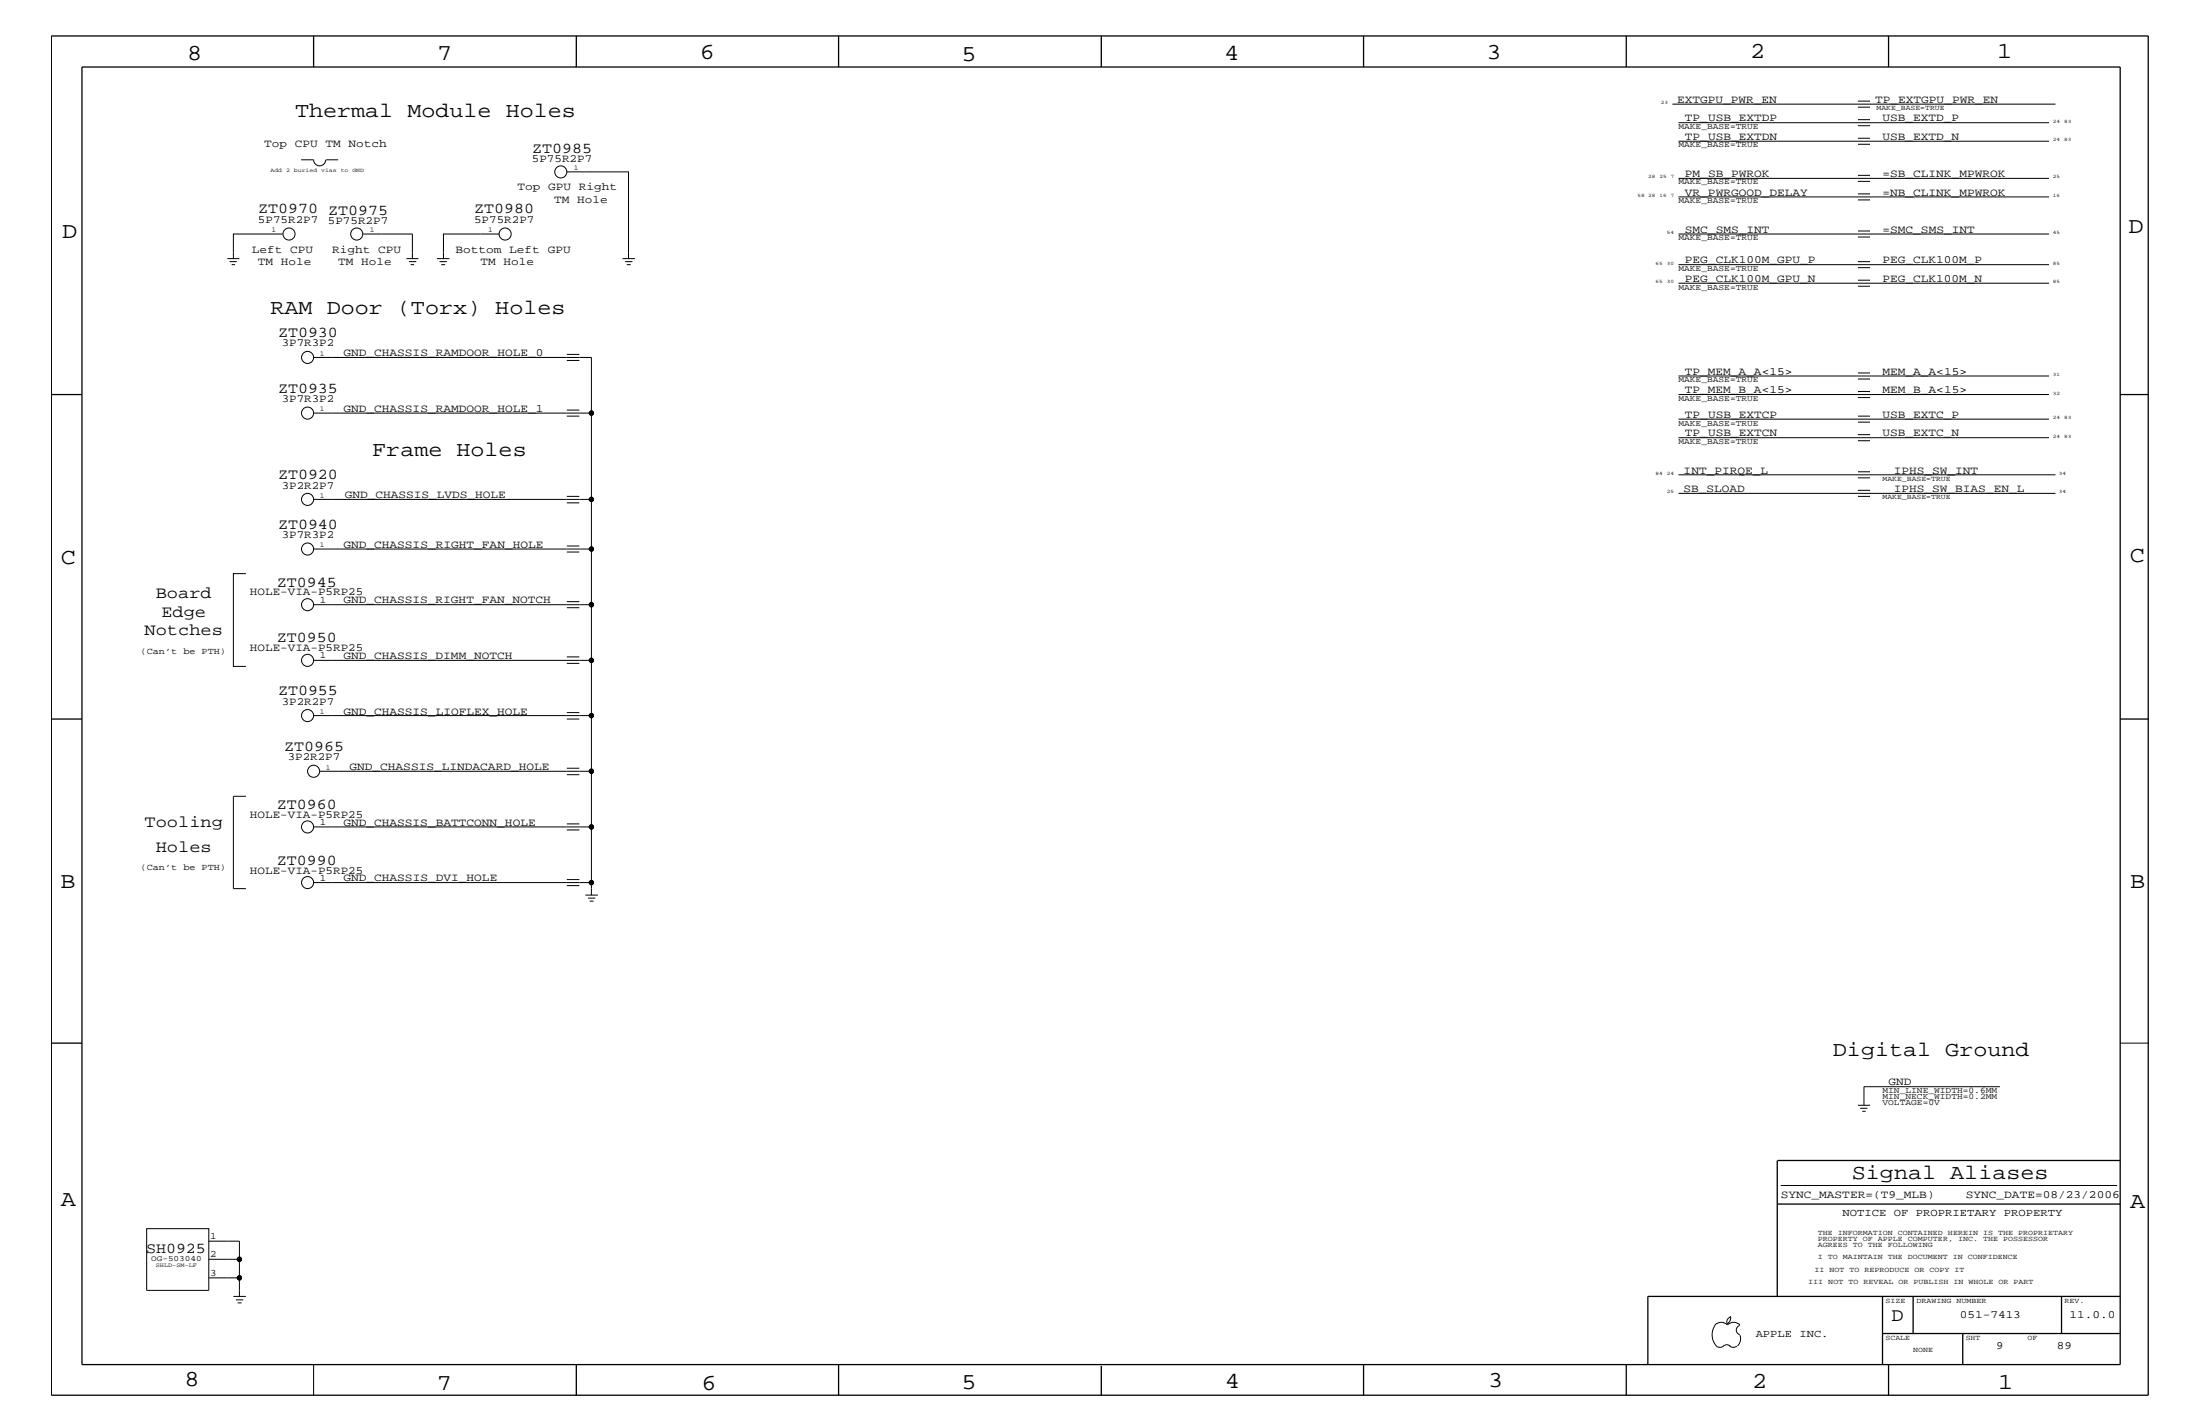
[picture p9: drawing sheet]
<svg xmlns="http://www.w3.org/2000/svg" width="432mm" height="279mm" viewBox="0 0 432 279" stroke-linecap="round" stroke-linejoin="round" font-family="sans-serif">
<g fill="none" stroke="#000" stroke-width=".2">
<path d="M364.7 19.8h2.3M59.1 31.4h2.5a1.19 1.19 0 0 0 1.1 1.1 1.19 1.19 0 0 0 1.2-1.1M64 31.4h2.4M111.3 33.7h12.1v17M328.3 20.4h75.1M329.4 35h72.8M329.4 38.6h72.8M329.4 24.1h72.8M329.4 27.7h72.8M364.7 35.6h2.3M364.7 34.4h2.3M364.7 39.2h2.3"/>
<path d="M364.7 38h2.3M364.7 24.7h2.3M364.7 23.5h2.3M364.7 28.3h2.3M364.7 27.1h2.3M364.7 21h2.3M44.6 50.7h2.4M45 51.3h1.5M45.5 51.9h.6M55.5 45.9h-9.7v4.8M71.3 45.9h9.6v4.8M79.8 50.7h2.3"/>
<path d="M80.3 51.3h1.4M80.6 51.9h.7M85.8 50.7h2.4M86.3 51.3h1.4M86.6 51.9h.8M98 45.9h-11v4.8M122.2 50.7h2.4M122.7 51.3h1.4M123 51.9h.8M329.4 55.6h72.8M329.4 51.9h72.8M329.4 45.9h72.8"/>
<path d="M364.7 56.2h2.3M364.7 55h2.3M364.7 52.5h2.3M364.7 51.3h2.3M364.7 46.5h2.3M364.7 45.3h2.3M61.6 70.1h54.5v11h-54.5M111.3 70.7h2.4M111.3 69.5h2.4M329.4 73.8h72.8M329.4 77.4h72.8M364.7 74.4h2.3"/>
<path d="M364.7 73.2h2.3M364.7 78h2.3M364.7 76.8h2.3M61.6 98h54.5M111.3 97.4h2.4M111.3 81.6h2.4M111.3 98.7h2.4M111.3 80.5h2.4M116.1 81.1v37.5M329.4 93.2h74M329.4 96.8h74M329.4 82.2h72.8"/>
<path d="M329.4 85.9h72.8M364.7 93.8h2.3M364.7 92.6h2.3M364.7 97.4h2.3M364.7 96.2h2.3M364.7 82.8h2.3M364.7 81.6h2.3M364.7 86.5h2.3M364.7 85.3h2.3M48.3 112.6h-2.5v18.2h2.5M61.6 118.6h54.5v11h-54.5M61.6 107.7h54.5"/>
<path d="M111.3 119.2h2.4M111.3 118.1h2.4M111.3 108.3h2.4M111.3 107.1h2.4M111.3 139.8h2.4M111.3 130.2h2.4M111.3 128.9h2.4M116.1 129.6v10.8M48.3 156.2h-2.5v18.2h2.5M61.6 140.4h54.5M111.3 152h2.4M111.3 150.7h2.4"/>
<path d="M111.3 141.1h2.4M116.1 140.4v10.9h-53.4M116.1 151.3v24.3M61.6 173.2h54.5M61.6 162.2h54.5M111.3 173.8h2.4M111.3 172.6h2.4M111.3 162.8h2.4M111.3 161.7h2.4M114.9 175.6h2.4M115.4 176.2h1.4M115.7 176.8h.8"/>
<path d="M364.7 216.9h2.3M365.1 217.5h1.4M365.5 218h.7M392.5 213.2h-26.7v3.7M416.1 204.7h5.5M349.5 232.6h66M28.8 241.1h12.2v12.1h-12.2zM41 247.1h6v3.6h-6M41 243.5h6v3.6M45.8 254.4h2.5M46.3 255h1.5M46.7 255.6h.7"/>
<path d="M47 250.7v3.7M336.6 260a1.69 1.69 0 0 1 2.4 0 1.72 1.72 0 0 1 2.5 0M339.6 258.3l.1 .3a1.27 1.27 0 0 1-.7 1.1M339.6 258.4a.99 .99 0 0 0-.6 1.4M61.6 267.7v6.1M336.6 260a3.3 3.3 0 0 0 .3 4.1M336.9 264.1l.7 .3 .7-.3M338.2 264.1l.7-.3 .7 .3M339.5 264.1l.7 .3 .7-.3M341.5 260.1a.93 .93 0 0 0-.7 .9 .93 .93 0 0 0 .7 .9M341.5 262l.1 .7a1.99 1.99 0 0 1-.6 1.4"/>
<circle cx="110.1" cy="33.7" r="1.19"/>
<circle cx="56.7" cy="45.9" r="1.19"/>
<circle cx="70" cy="45.9" r="1.19"/>
<circle cx="99.1" cy="45.9" r="1.19"/>
<circle cx="60.4" cy="70.1" r="1.19"/>
<circle cx="60.4" cy="81.1" r="1.19"/>
<circle cx="60.4" cy="98" r="1.19"/>
<circle cx="116.1" cy="98" r=".42"/>
<circle cx="116.1" cy="81.1" r=".42"/>
<circle cx="60.4" cy="107.7" r="1.19"/>
<circle cx="60.4" cy="118.6" r="1.19"/>
<circle cx="116.1" cy="118.6" r=".42"/>
<circle cx="116.1" cy="107.7" r=".42"/>
<circle cx="60.4" cy="129.6" r="1.19"/>
<circle cx="116.1" cy="129.6" r=".42"/>
<circle cx="60.4" cy="140.4" r="1.19"/>
<circle cx="61.6" cy="151.3" r="1.19"/>
<circle cx="116.1" cy="151.3" r=".42"/>
<circle cx="116.1" cy="140.4" r=".42"/>
<circle cx="60.4" cy="173.2" r="1.19"/>
<circle cx="60.4" cy="162.2" r="1.19"/>
<circle cx="116.1" cy="173.2" r=".42"/>
<circle cx="116.1" cy="162.2" r=".42"/>
<circle cx="47" cy="250.7" r=".42"/>
<circle cx="47" cy="247.1" r=".42"/>
</g>
<g fill="none" stroke="#000" stroke-width=".25">
<path d="M10.1 7.1h411.5v266.7h-411.5zM16.1 13.2h400v254.5h-400zM61.6 7.1v6.1M113.1 7.1v6.1M164.6 7.1v6.1M216.2 7.1v6.1M267.6 7.1v6.1M319.2 7.1v6.1M370.7 7.1v6.1M10.1 77.4h6M416.1 77.4h5.5M10.1 141.1h6"/>
<path d="M416.1 141.1h5.5M10.1 204.7h6M348.8 236.2h67.3M348.8 227.7v26.7M348.9 227.7h67.2M369.5 254.4v13.3M375.5 254.4v7.2M404.6 254.4v7.2M416.1 254.4h-92.7v13.3M113.1 267.7v6.1M164.6 267.7v6.1M216.2 268v5.8"/>
<path d="M267.6 267.7v6.1M319.2 267.7v6.1M369.5 261.6h46.6M370.7 267.7v6.1M385.2 261.6v6.1"/>
</g>
<g fill="#000">
<circle cx="116.1" cy="98" r=".42"/>
<circle cx="116.1" cy="81.1" r=".42"/>
<circle cx="116.1" cy="118.6" r=".42"/>
<circle cx="116.1" cy="107.7" r=".42"/>
<circle cx="116.1" cy="129.6" r=".42"/>
<circle cx="116.1" cy="151.3" r=".42"/>
<circle cx="116.1" cy="140.4" r=".42"/>
<circle cx="116.1" cy="173.2" r=".42"/>
<circle cx="116.1" cy="162.2" r=".42"/>
<circle cx="47" cy="250.7" r=".42"/>
<circle cx="47" cy="247.1" r=".42"/>
</g>
<g font-size="4.5">
<text x="36.7" y="11.7">8</text>
<text x="85.8" y="11.7">7</text>
<text x="137.3" y="11.5">6</text>
<text x="240.3" y="11.7">4</text>
<text x="291.8" y="11.5">3</text>
<text x="343.5" y="11.5">2</text>
<text x="392" y="11.5">1</text>
<text x="188.7" y="12.1">5</text>
<text x="12.2" y="46.8">D</text>
<text x="417.7" y="45.7">D</text>
<text x="11.9" y="110.6">C</text>
<text x="418" y="110.3">C</text>
<text x="11.9" y="174.3">B</text>
<text x="418.1" y="174.2">B</text>
<text x="11.9" y="236.7">A</text>
<text x="418.1" y="237.1">A</text>
<text x="36.2" y="271.9">8</text>
<text x="85.8" y="272.7">7</text>
<text x="137.7" y="272.7">6</text>
<text x="188.7" y="272.5">5</text>
<text x="240.4" y="272.3">4</text>
<text x="292.1" y="272.2">3</text>
<text x="343.9" y="272.3">2</text>
<text x="392.2" y="272.6">1</text>
</g>
<g font-size="4.1">
<text x="57.9" y="22.9">Thermal Module Holes</text>
<text x="53.1" y="61.7">RAM Door (Torx) Holes</text>
<text x="73.1" y="89.5">Frame Holes</text>
<text x="359.7" y="207.1">Digital Ground</text>
<text x="363.5" y="231.3">Signal Aliases</text>
</g>
<text font-size="3.7" x="371.3" y="259.3">D</text>
<g font-size="3.3">
<text x="30.6" y="117.4">Board</text>
<text x="28.4" y="124.7">Notches</text>
<text x="31.7" y="121">Edge</text>
<text x="28.4" y="162.2">Tooling</text>
<text x="30.6" y="167.1">Holes</text>
</g>
<g font-size="3">
<text x="104.4" y="30">ZT0985</text>
<text x="50.7" y="41.9">ZT0970 ZT0975</text>
<text x="93.1" y="41.9">ZT0980</text>
<text x="54.6" y="66.2">ZT0930</text>
<text x="54.6" y="77.1">ZT0935</text>
<text x="54.6" y="94">ZT0920</text>
<text x="54.6" y="103.7">ZT0940</text>
<text x="54.3" y="115.1">ZT0945</text>
<text x="54.3" y="126">ZT0950</text>
<text x="54.6" y="136.4">ZT0955</text>
<text x="55.8" y="147.3">ZT0965</text>
<text x="54.3" y="158.8">ZT0960</text>
<text x="54.3" y="169.7">ZT0990</text>
<text x="28.7" y="245.9">SH0925</text>
</g>
<g font-size="2.2">
<text x="329.2" y="20.2">EXTGPU_PWR_EN</text>
<text x="330.7" y="23.8">TP_USB_EXTDP</text>
<text x="368" y="20.2">TP_EXTGPU_PWR_EN</text>
<text x="369.5" y="23.8">USB_EXTD_P</text>
<text x="51.8" y="28.9">Top CPU TM Notch</text>
<text x="330.7" y="27.5">TP_USB_EXTDN</text>
<text x="369.5" y="27.5">USB_EXTD_N</text>
<text x="104.4" y="31.9">5P75R2P7</text>
<text x="330.7" y="34.7">PM_SB_PWROK</text>
<text x="369.5" y="34.7">=SB_CLINK_MPWROK</text>
<text x="101.6" y="37.4">Top GPU Right</text>
<text x="108.8" y="39.8">TM Hole</text>
<text x="330.7" y="38.4">VR_PWRGOOD_DELAY</text>
<text x="369.5" y="38.4">=NB_CLINK_MPWROK</text>
<text x="50.6" y="43.7">5P75R2P7</text>
<text x="64.3" y="44">5P75R2P7</text>
<text x="93" y="43.7">5P75R2P7</text>
<text x="330.7" y="45.7">SMC_SMS_INT</text>
<text x="369.5" y="45.7">=SMC_SMS_INT</text>
<text x="49.4" y="49.6">Left CPU</text>
<text x="50.6" y="51.9">TM Hole</text>
<text x="65.2" y="49.6">Right CPU</text>
<text x="66.4" y="51.9">TM Hole</text>
<text x="89.4" y="49.6">Bottom Left GPU</text>
<text x="94.3" y="51.9">TM Hole</text>
<text x="330.7" y="51.7">PEG_CLK100M_GPU_P</text>
<text x="369.5" y="51.7">PEG_CLK100M_P</text>
<text x="330.7" y="55.3">PEG_CLK100M_GPU_N</text>
<text x="369.5" y="55.3">PEG_CLK100M_N</text>
<text x="55.3" y="67.9">3P7R3P2</text>
<text x="67.4" y="69.9">GND_CHASSIS_RAMDOOR_HOLE_0</text>
<text x="330.7" y="77.2">TP_MEM_B_A&lt;15&gt;</text>
<text x="330.7" y="73.5">TP_MEM_A_A&lt;15&gt;</text>
<text x="369.5" y="73.5">MEM_A_A&lt;15&gt;</text>
<text x="369.5" y="77.2">MEM_B_A&lt;15&gt;</text>
<text x="55.3" y="78.9">3P7R3P2</text>
<text x="67.4" y="80.8">GND_CHASSIS_RAMDOOR_HOLE_1</text>
<text x="330.7" y="82">TP_USB_EXTCP</text>
<text x="369.5" y="82">USB_EXTC_P</text>
<text x="330.7" y="85.6">TP_USB_EXTCN</text>
<text x="369.5" y="85.6">USB_EXTC_N</text>
<text x="55.3" y="95.9">3P2R2P7</text>
<text x="330.5" y="92.9">INT_PIRQE_L</text>
<text x="371.7" y="92.9">IPHS_SW_INT</text>
<text x="67.6" y="97.7">GND_CHASSIS_LVDS_HOLE</text>
<text x="330.5" y="96.5">SB_SLOAD</text>
<text x="371.7" y="96.5">IPHS_SW_BIAS_EN_L</text>
<text x="55.3" y="105.5">3P7R3P2</text>
<text x="67.4" y="107.5">GND_CHASSIS_RIGHT_FAN_HOLE</text>
<text x="49.1" y="116.8">HOLE-VIA-P5RP25</text>
<text x="67.4" y="118.4">GND_CHASSIS_RIGHT_FAN_NOTCH</text>
<text x="49.1" y="127.7">HOLE-VIA-P5RP25</text>
<text x="67.4" y="129.3">GND_CHASSIS_DIMM_NOTCH</text>
<text x="55.3" y="138.3">3P2R2P7</text>
<text x="67.4" y="140.2">GND_CHASSIS_LIOFLEX_HOLE</text>
<text x="56.5" y="149.2">3P2R2P7</text>
<text x="68.6" y="151.1">GND_CHASSIS_LINDACARD_HOLE</text>
<text x="49.1" y="160.5">HOLE-VIA-P5RP25</text>
<text x="67.4" y="162">GND_CHASSIS_BATTCONN_HOLE</text>
<text x="49.1" y="171.4">HOLE-VIA-P5RP25</text>
<text x="67.4" y="172.9">GND_CHASSIS_DVI_HOLE</text>
<text x="370.7" y="213">GND</text>
<text x="349.5" y="235">SYNC_MASTER=(T9_MLB)</text>
<text x="385.8" y="235">SYNC_DATE=08/23/2006</text>
<text x="384.6" y="258.7">051-7413</text>
<text x="406.2" y="258.7">11.0.0</text>
<text x="391.8" y="264.7">9</text>
<text x="403.7" y="264.7">89</text>
</g>
<g font-size="2.1">
<text x="361.6" y="238.6">NOTICE OF PROPRIETARY PROPERTY</text>
<text x="344.6" y="262.2">APPLE INC.</text>
</g>
<g font-size="1.9">
<text x="62.8" y="118.2">1</text>
<text x="62.8" y="129.1">1</text>
<text x="62.8" y="161.9">1</text>
<text x="62.8" y="172.8">1</text>
<text x="41.2" y="243">1</text>
<text x="41.2" y="246.7">2</text>
<text x="41.2" y="250.3">3</text>
</g>
<g font-size="1.8">
<text x="27.6" y="128.3">(Can’t be PTH)</text>
<text x="27.6" y="170.7">(Can’t be PTH)</text>
</g>
<g font-size="1.7">
<text x="329.4" y="25.3">MAKE_BASE=TRUE</text>
<text x="329.4" y="28.9">MAKE_BASE=TRUE</text>
<text x="329.4" y="36.2">MAKE_BASE=TRUE</text>
<text x="329.4" y="39.8">MAKE_BASE=TRUE</text>
<text x="329.4" y="47.1">MAKE_BASE=TRUE</text>
<text x="329.4" y="53.2">MAKE_BASE=TRUE</text>
<text x="329.4" y="56.8">MAKE_BASE=TRUE</text>
<text x="329.4" y="75">MAKE_BASE=TRUE</text>
<text x="329.4" y="78.6">MAKE_BASE=TRUE</text>
<text x="329.4" y="83.5">MAKE_BASE=TRUE</text>
<text x="329.4" y="87.1">MAKE_BASE=TRUE</text>
<text x="369.5" y="215.6">MIN_NECK_WIDTH=0.2MM</text>
<text x="369.5" y="214.4">MIN_LINE_WIDTH=0.6MM</text>
<text x="369.5" y="216.9">VOLTAGE=0V</text>
</g>
<text font-size="1.6" x="29.7" y="247.3">OG-503040</text>
<g font-size="1.4">
<text x="368.3" y="21.6">MAKE_BASE=TRUE</text>
<text x="112.6" y="33.4">1</text>
<text x="53.3" y="45.5">1</text>
<text x="72.6" y="45.5">1</text>
<text x="95.8" y="45.5">1</text>
<text x="62.8" y="69.8">1</text>
<text x="62.8" y="80.7">1</text>
<text x="369.5" y="94.3">MAKE_BASE=TRUE</text>
<text x="62.8" y="97.6">1</text>
<text x="369.5" y="98">MAKE_BASE=TRUE</text>
<text x="62.8" y="107.4">1</text>
<text x="62.8" y="140.1">1</text>
<text x="64" y="151">1</text>
<text x="356.8" y="242.3">THE INFORMATION CONTAINED HEREIN IS THE PROPRIETARY</text>
<text x="356.8" y="243.5">PROPERTY OF APPLE COMPUTER, INC. THE POSSESSOR</text>
<text x="356.8" y="244.7">AGREES TO THE FOLLOWING</text>
<text x="354.9" y="252">III NOT TO REVEAL OR PUBLISH IN WHOLE OR PART</text>
<text x="356.1" y="249.5">II NOT TO REPRODUCE OR COPY IT</text>
<text x="356.8" y="247.1">I TO MAINTAIN THE DOCUMENT IN CONFIDENCE</text>
<text x="370.1" y="255.6">SIZE</text>
<text x="376.2" y="255.6">DRAWING NUMBER</text>
<text x="405.2" y="255.6">REV.</text>
<text x="370.1" y="262.9">SCALE</text>
<text x="385.8" y="262.9">SHT</text>
<text x="397.9" y="262.9">OF</text>
<text x="375.5" y="265.3">NONE</text>
</g>
<text font-size="1.2" x="30.6" y="248.6">SHLD-SM-LF</text>
<text font-size="1.1" x="53.1" y="33.7">Add 2 buried vias to GND</text>
<g font-size="1">
<text x="326" y="20.4">23</text>
<text x="402.9" y="27.7">24</text>
<text x="402.9" y="24.1">24</text>
<text x="405.1" y="27.7">83</text>
<text x="405.1" y="24.1">83</text>
<text x="323.5" y="35">28</text>
<text x="325.7" y="35">25</text>
<text x="327.9" y="35">7</text>
<text x="402.9" y="35">25</text>
<text x="321.4" y="38.6">58 28</text>
<text x="325.7" y="38.6">16</text>
<text x="327.9" y="38.6">7</text>
<text x="402.9" y="38.6">16</text>
<text x="327.2" y="45.9">54</text>
<text x="402.9" y="45.9">45</text>
<text x="325" y="51.9">65</text>
<text x="327.2" y="51.9">30</text>
<text x="402.9" y="51.9">85</text>
<text x="325" y="55.6">65</text>
<text x="327.2" y="55.6">30</text>
<text x="402.9" y="55.6">85</text>
<text x="402.9" y="73.8">31</text>
<text x="402.9" y="77.4">32</text>
<text x="402.9" y="82.2">24</text>
<text x="405.1" y="82.2">83</text>
<text x="402.9" y="85.9">24</text>
<text x="405.1" y="85.9">83</text>
<text x="325" y="93.2">84</text>
<text x="327.2" y="93.2">24</text>
<text x="404.1" y="93.2">34</text>
<text x="327.2" y="96.8">25</text>
<text x="404.1" y="96.8">34</text>
</g>
</svg>
